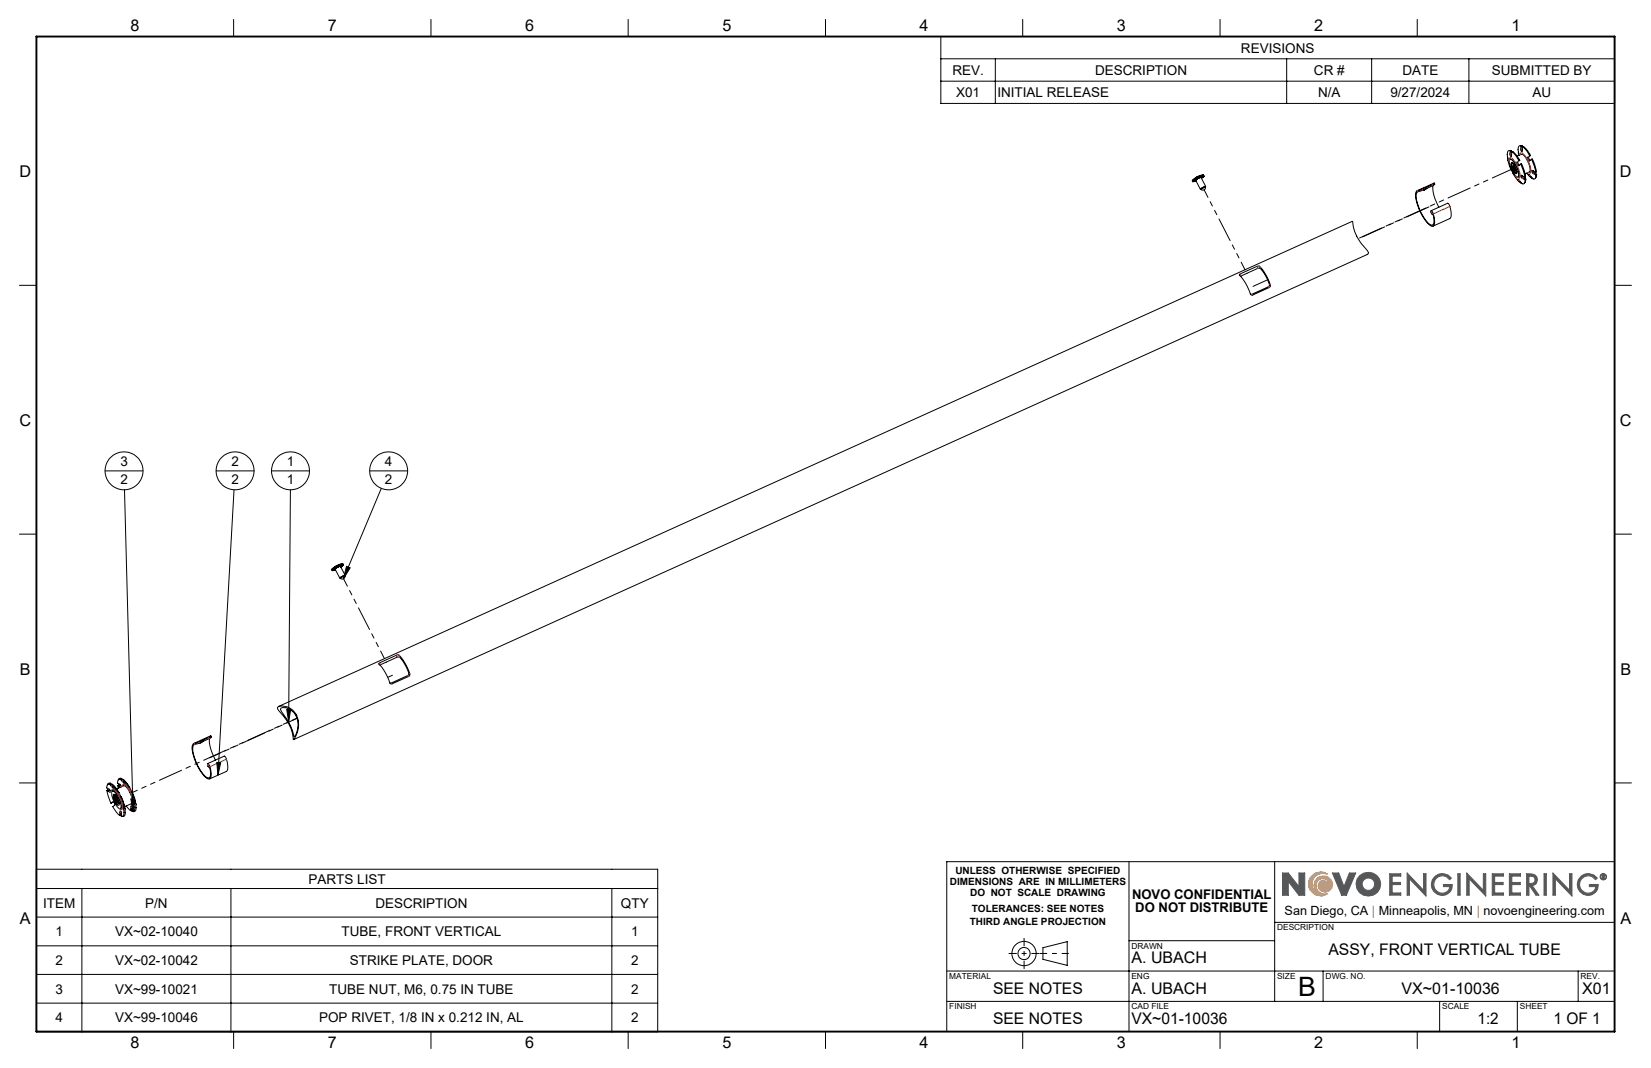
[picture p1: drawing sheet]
<svg xmlns="http://www.w3.org/2000/svg" width="432mm" height="279mm" viewBox="0 0 432 279" stroke-linecap="round" stroke-linejoin="round" font-family="sans-serif">
<g fill="none" stroke="#000" stroke-width=".26">
<path d="M61.1 5.1v4.5M112.7 5.1v4.5M164.3 5.1v4.5M215.9 5.1v4.5M267.5 5.1v4.5M319.1 5.1v4.5M370.7 5.1v4.5M394.9 39.4h.4M395.1 39.4h.2M395.3 39.4v1.2M395.4 39.6l.9 .9 1 1.5M395.4 39.6l-.2 1.4-.3-.6 .1-1a.72 .72 0 0 0-.8 1l.1 .7"/>
<path d="M395.4 39.6a4.9 4.9 0 0 1 2.1 2.3M397.1 39.8l.1 .9-.1-.5M397.7 38.1l.4 .1M397.8 38.1a.72 .72 0 0 0-.8 1.1l.3 1.4M397.8 38.1l-.1 1 .3 .6 .1-.1 .1-1.3M397.8 38.1l.3 .1M398.1 38.2v1.1M398.2 38.3l.9 1 1 1.4M398.2 38.3a4.1 4.1 0 0 1 2.1 2.4M312.1 47.4v.1M312.1 47.5h.2M312.2 47.4h.2"/>
<path d="M312.2 47.4h.1M312.3 47.3h.5M312.3 47.3h.1M312.4 47.3h.4l-.5 .1M312.5 47.3h.1M312.5 47.2v.1M312.6 47.1l-.3 .2M312.6 47.2h.1M312.6 47.1l-.2 .2M312.7 47.4l-.6 .1M312.7 47.1l-.2 .2 .3-.1h-.3M312.8 47l-.2 .2"/>
<path d="M312.8 47.3l-.7 .1M312.8 46.9l-.5 .4M313.2 46.6l-1.3 .9 .9-.2M313.2 46.6l-1.1 .8M313.9 46.4h.3l-.1 .1M314 46.4l.3-.1-.1 .2M314.2 46.5l.1-.1-.7 .1-1 .7M314.2 46.4l-.1 .1M314.3 46.3v.1M314.3 46.4h-.4M314.3 46.4h.1M314.3 46.5l.4-.3a3.4 3.4 0 0 0-2.6 1.2v.1"/>
<path d="M314.3 46.2l.1 .2 .1-.2-.4 .1M314.3 46.3l-.1 .2M314.4 46.3l-1.1 .4-.8 .6M314.4 46.3h.1M314.4 46.2l.1 .1-.3 .3M314.4 46.2l-.2 .3M314.5 46.2h.1M314.5 46.4l.1-.2a3.8 3.8 0 0 0-2.4 1.2M314.5 46.2l-.7 .2M314.6 46.2l-.4 .4M314.6 46.2h.1M314.6 46.2l-1.4 .4-1 .8"/>
<path d="M314.6 45.8a4.1 4.1 0 0 0-2.7 1.4M314.6 46.3l.1-.2a5 5 0 0 0-2.6 1.4M314.7 46.1l-.5 .5 .7-.6-1.7 .6M314.7 46.1h.1M314.7 46.1l-1.5 .5M314.9 46l-.1-.2a5.5 5.5 0 0 0-3 1.5l.1 .3M315.2 48.9l.1-.1-.5 .1-.9 .6h.2M315.3 49a.7 .7 0 0 1-.4 .7 .7 .7 0 0 1-.8-.1M315.3 49l-.1-.1a1.02 1.02 0 0 0-1.1 .5v.2M315.3 49l-1.2 .6M315.3 48.8l-1.2-2.4-.8 .3-.6 .4 1.2 2.4M353.7 57.9a12 12 0 0 0 3.9 7.6l.3 .6-.1 .3-281 127.1"/>
<path d="M353.7 57.9l-280.9 126.9M370.6 49.9l4.5-2-3.4 1.7a1.38 1.38 0 0 0-1.5 1.7 13.1 13.1 0 0 0 3.9 7.8l.7 .1a3 3 0 0 0 .1-3.2l-.6-.9 .2 .9M372.4 49.6l.1 .1M372.5 49.7l-.4 .1M372.5 49.6l.1 .1M372.6 49.7h-.1M373.2 49.3l-.6 .4M374.3 55.1l4.4-1.9a4.1 4.1 0 0 1 .7 3.8l-4.6 2.2M374.9 48.4a8.1 8.1 0 0 0 1.4 5.8M375.1 47.9l.1 .3-.1 .2-3.4 1.5a1.3 1.3 0 0 0-1.3 1.7 12 12 0 0 0 3.5 7.1l.7 .2a2.66 2.66 0 0 0 .1-3.1l-.3-.4v.5l.4 .3M394.3 41.5a8.6 8.6 0 0 0 1.3 3.5l.9 1.6 .9 1M394.3 41.1l.2 .9z"/>
<path d="M394.8 41.8l.2-.1a4.6 4.6 0 0 1 2.2 3.5l-.1 1.1a2.38 2.38 0 0 1-1.8-1.9l-.4-1.3zM394.9 41.7l.2-.1a4.6 4.6 0 0 1 2.2 3.5v.9l-.3 .3M395.3 43l.5 1.7M395.4 42.7a4 4 0 0 0 1 2.7M395.7 42.7l-.2-.1a1.8 1.8 0 0 0 .3 2.1M395.8 44.7l-.6-1.4 .2-.8a3.5 3.5 0 0 1 1.3 2.9h-.3M395.8 44.7l.6 .7M395.8 42.9v.5M395.8 43.4l.2 1.2 .4 .8M395.8 43.4l.3 .8M395.9 43.1h.1M396 43.1l.7 1.8"/>
<path d="M396.1 44.2l-.2-1.3 .7 2M396.1 44.2l.5 .8M396.8 40.9l1.1-.5a3.2 3.2 0 0 1 1.8 2.2l.4 1.3 .1 .8-.2 .2-1.1 .6M397.2 43.3v.1M397.3 42l-.5 .4a.67 .67 0 0 0 .4 1M397.5 41.9l-.5 .5 .4 .8M397.5 41.9l-.2 .1M397.7 42.9l1.2 3.5M397.7 42.9h.2l.7 1.7 .4 1.2-.1 .6M397.7 42.9l-.5 .4M398.1 46l-.2-.1a.45 .45 0 0 0-.1 .4 .45 .45 0 0 0 .3 .4l.8 .4M398.1 46l.3 .5 .7 .3"/>
<path d="M398.1 46l.8 .4M398.9 47.1a.72 .72 0 0 1-.8 1l-1-1.2v.3l.6 .7 .1-.1M399.1 46.8l-.4 1.1M399.1 46.8l-.2 .3M399.3 45.3l1 1.1M400.1 40.7l-.5 .4a.75 .75 0 0 0 .4 1M400.3 40.7l-.5 .5 .4 .7M400.3 40.7h-.2M400.5 41.7l.8 1.8 .4 1.6M400.5 41.7l.3-.1 .7 1.7 .3 1.6-.1 .2M400.5 41.7l-.5 .4M400.9 44.7l.2 .4 .8 .5"/>
<path d="M401.7 45.1l-.9-.5a.48 .48 0 0 0 .2 .8l.7 .4M401.7 45.8a.7 .7 0 0 1 0 .7 .7 .7 0 0 1-.7 .3l-1.1-1.2 .6 1 .1-.1M401.9 45.6l-.4 1M401.9 45.6l-.2 .2M5.1 74.6h4.4M324.2 71.8l5-2.2a10.1 10.1 0 0 1 3 5.3l-.2 .3-4.4 2-.5-.2a14.6 14.6 0 0 0-3-5.1zM324.4 72.2l4.9-2.1a8.4 8.4 0 0 1 2.7 4.5l-.3 .4-4.6 2M422.3 74.6h4.4M5.1 139.7h4.4M422.3 139.7h4.4M87 149.2h.1M87.2 149.1h.1"/>
<path d="M87.2 149h.5l-.5 .1M87.3 149v.1M87.4 149h.1M87.4 149.1l-.2 .1M87.4 148.9l.2 .1M87.5 149h.2M87.5 148.9h.1M87.5 148.8l-.2 .3M87.5 148.8v.3h-.2M87.5 148.9h.2M87.6 148.9h.1M87.6 149.1l-.5 .1"/>
<path d="M87.6 148.8l-.1 .2h.2M87.7 148.9l-.2 .1M87.7 149h-.4M87.7 148.8l-.1 .1M87.7 149.1l-.8 .2a5 5 0 0 1 2.9-1.6l-.7 .6 .6-.4-.2-.1a4.8 4.8 0 0 0-2.5 1.4M87.7 149l-.7 .2M87.7 149l-.6 .2M87.7 148.7l-.2 .2M87.8 148.6l-.5 .4M88.1 148.4l-1.1 .8M88.2 148.4l-1 .7M88.2 148.4l-.8 .6"/>
<path d="M88.2 148.4l-.6 .5 1.3 2.3M88.2 148.4l.8-.3 1.3 2.4M89.1 148.2l.1-.1-1 .3-.7 .6M89.1 148.1v.1M89.2 148v.2M89.2 148.1h-.4h.3v.1M89.2 148.1h.1M89.2 148.3l.4-.5h-.1a4.6 4.6 0 0 0-2.4 1.4M89.3 148v.1l.1-.1h-.4M89.3 148.1l-.2 .1 .2-.1h-.4M89.3 148h.1M89.3 148l-1.1 .4"/>
<path d="M89.4 147.9l.1 .1-.4 .3M89.4 148l-.3 .3M89.4 148.1l.1-.1a3.8 3.8 0 0 0-2.3 1.2M89.4 148l-.6 .1M89.4 148h.1M89.5 147.9l-.4 .4M89.5 147.9h.1M89.5 147.9l-1.3 .5M89.6 147.5a4.3 4.3 0 0 0-2.8 1.4M89.6 147.8l-.5 .5M89.7 147.8l-1.6 .6M89.7 147.8h.1"/>
<path d="M89.8 147.7l-.1-.2a5.5 5.5 0 0 0-3 1.5l.2 .3M90.2 150.6v-.1l-.8 .3-.5 .4h.1M90.2 150.7a.7 .7 0 0 1-.4 .7 .7 .7 0 0 1-.7-.1M90.2 150.7l-.3-.1a.82 .82 0 0 0-.9 .6l.1 .1M90.2 150.7l-1.1 .6M99.1 173.5l5-2.2a10.1 10.1 0 0 1 3.1 5.3l-.3 .4-4.3 1.9-.6-.1a14.6 14.6 0 0 0-2.9-5.2zM99.3 174l4.8-2.1a3.3 3.3 0 0 1 2 2.3l.8 1.9-.1 .6-4.8 2.1M50.7 194.5l4.4-2-.2 .3-2.9 1.3a1.76 1.76 0 0 0-1.8 1.3 12.7 12.7 0 0 0 4 8.3l.6 .1a3 3 0 0 0 .1-3.2l-.6-.8 .2 .8M52.5 194.2v.1M52.5 194.3l-.4 .1M52.6 194.2v.1M52.6 194.3h-.1"/>
<path d="M53.2 193.9l-.6 .4M54.3 199.8l4.4-2a3.6 3.6 0 0 1 .5 4l-4.4 2M54.9 193a7.6 7.6 0 0 0 1.2 5.3l.2 .6M55.2 192.5l.1 .3-.2 .2-3.3 1.6a1.27 1.27 0 0 0-1.4 1.7 12.3 12.3 0 0 0 3.5 7l.7 .2a2.6 2.6 0 0 0 .2-3l-.4-.4 .1 .5 .3 .2M72.6 185.1a3.8 3.8 0 0 1 5 2 6.4 6.4 0 0 1-.8 6.4 11.7 11.7 0 0 0-4-7.7zM73.4 185.3a3.6 3.6 0 0 1 4.5 3.1 5.5 5.5 0 0 1-.9 4.3 16.3 16.3 0 0 0-3.4-6.5l-.3-.6zM5.1 204.8h4.4M28 206.8l.3 1.6 .7 1.7M28 206.8l.1-.2 .8 .4M28.6 205.1a.74 .74 0 0 0-.7 1l.6 .3a.48 .48 0 0 1 .3 .9l-.8-.5M28.6 205.1l1 1.1-.5-.8M28.9 204.9h-.4l-.4 .4"/>
<path d="M28.9 204.9l.2 .3M28.9 204.9l-.3 .2M29.1 205.4l.1-.3 .8 .6 1.2 1.8M29.1 205.4l.9 .9 .9 1.4M29.2 207l.2-.1a4.9 4.9 0 0 1 2.1 4.6 2.23 2.23 0 0 1-1.7-1.9l-.5-1.2zM29.4 206.9l.2-.1a4.8 4.8 0 0 1 2.2 4.1l-.1 .6-.2 .1M29.4 209.8l-.4 .3M29.5 205.3l1.8 2.3M29.5 209.8a.69 .69 0 0 1 .4 .9l-.4 .3 .9 1.4 .9 .9M29.5 209.8l-.5 .3M29.7 208.2l.4 1.5M29.9 207.9a3.7 3.7 0 0 0 .8 2.6"/>
<path d="M30.1 207.9h-.2l-.2 .4 .4 1.4M30.1 209.7l-.5-1.4 .1-.5a2.85 2.85 0 0 1 1.4 2.8l-.4-.1M30.1 209.7l.6 .8M30.2 208.5v.7l.5 1.3M30.2 208.5l.3 .8M30.3 208.1l-.1 .4M30.4 208.2l.8 1.9M30.5 209.3l-.2-1.1 .4 1.2 .5 .9M30.5 209.3l.7 1M30.5 206.4l1.8-.8a3.8 3.8 0 0 1 2.1 2.9l.2 1-.1 .6-1.9 .9M30.8 205.5l.1 .7M30.8 205.5l.7 .5"/>
<path d="M30.8 205.5l.2-.2 .7 .4M30.9 207.7l.5 .9M31.2 207.5l.1 .1M31.2 207.5l-.3 .2M31.3 207.6l.4 .9M31.5 203.9a.71 .71 0 0 0-.8 1l.8 .4 .2 .5M31.5 203.9l1 1-.6-.8M31.6 208.4l.8 1.8 .3 1.6M31.6 208.4l1.1 3.4M31.6 208.4l-.3 .2 1.1 3.3 .3-.1M31.6 212.4v1l-.3-.1M31.7 203.6l-.5 .1-.3 .3"/>
<path d="M31.7 203.6l.3 .3M31.7 203.6l-.2 .3M31.9 204.1l.2-.3 .2 .2 1.7 2.2M31.9 204.1l.9 .9 .9 1.4M32.2 211.1l.3 1.4M32.3 204l.8 .8 .9 1.4M32.5 212.5a.71 .71 0 0 1-.8 1l.1-.7-.3-.7-.2 1.2M32.5 212.5h.3M32.7 211.9l.1 .6M32.8 212.5a.77 .77 0 0 1-.2 .9 .77 .77 0 0 1-.8 .2M33 210.9l1.1 1.2M33.7 206.4l.5 .9"/>
<path d="M34 206.2l-.3 .2M34.1 206.3l.4 .9M34.4 207.2l1.2 3.4M34.4 207.2l-.3 .1 1.1 3.3h.4M34.4 207.2l.2 .1M34.5 211.1l-.1 1h-.3M34.6 207.2l.6 1.8 .4 1.6M35 209.8l.3 1.5M35.3 211.3a.71 .71 0 0 1-.8 1l.1-.8a.36 .36 0 0 0 0-.4 .36 .36 0 0 0-.4-.1l-.1 1.1M35.3 211.3h.3M35.5 210.6l.1 .7M35.6 211.3a.79 .79 0 0 1-1 1"/>
<path d="M422.3 204.8h4.4M295.3 225.4v44.5M333.4 225.4v36.6M422.3 225.4h-174.7v44.5M247.6 254h174.7M272.8 247.9l6.3-1.6v6.3l-6.3-1.6zM295.3 246.1h38.1M333.4 241.3h88.9M346 254v8M412.7 254v8M61.1 269.9v4.4M112.7 269.9v4.4"/>
<path d="M164.3 269.9v4.4M215.9 269.9v4.4M247.6 262h174.7M267.5 269.9v4.4M319.1 269.9v4.4M370.7 269.9v4.4M376.5 262v7.9M396.8 262v7.9"/>
<circle cx="267.8" cy="249.5" r="1.59"/>
<circle cx="267.8" cy="249.5" r="3.2"/>
</g>
<path d="M326.1 71.6v-.1M327.7 74.9l3.9-1.7M101.1 173.3l-.1-.1M102.6 176.7l-1.2 .5" fill="none" stroke="#000" stroke-width=".26" stroke-dasharray="6.3 1.3 1.3 1.3 1.3 1.3"/>
<path d="M325.6 70.6l-10.7-20.9M100.5 172.3l-10.7-20.9" fill="none" stroke="#000" stroke-width=".26" stroke-dasharray="6.3 1.3 1.3 1.3 1.3 1.3" stroke-dashoffset="4.1"/>
<path d="M355.3 62.5l19.5-8.9" fill="none" stroke="#000" stroke-width=".26" stroke-dasharray="6.3 1.3 1.3 1.3 1.3 1.3" stroke-dashoffset="-1.2"/>
<path d="M355.2 62.4l41.2-18.6" fill="none" stroke="#000" stroke-width=".26" stroke-dasharray="6.3 1.3 1.3 1.3 1.3 1.3" stroke-dashoffset="-.4"/>
<path d="M77.7 187.9l-22.8 10.4" fill="none" stroke="#000" stroke-width=".26" stroke-dasharray="6.3 1.3 1.3 1.3 1.3 1.3" stroke-dashoffset="3.3"/>
<path d="M77.7 187.9l-43.1 19.4" fill="none" stroke="#000" stroke-width=".26" stroke-dasharray="6.3 1.3 1.3 1.3 1.3 1.3" stroke-dashoffset="5"/>
<g fill="none" stroke="#f00" stroke-width=".26" stroke-dasharray="6.3 1.3 1.3 1.3 1.3 1.3">
<path d="M398 38.9l-.3 .1M370.8 50.1l-.1-.3M372 49.5l.1 .3M374.3 55.5l.1 .2M374.4 55.5l-.2-.1M374.4 55.5h.1M374.7 48.6l-.1-.3M374.9 56l4.3-2M374.9 56l-.2-.1M394.5 41.8h-.1M394.8 42.5l.1-1.2a1.01 1.01 0 0 1 1.1 .7l.7 1.1M395.2 40.2l-.3 .1"/>
<path d="M396.7 43.1l.8 2a1.34 1.34 0 0 1-.2 1.5l-.5-.2-.5-.5M397.1 42.2l-.3 .2M397.3 40.5h-.1M397.4 47.1l-.2 .1M397.5 40.5l.2-.5a1.01 1.01 0 0 1 1.1 .7l.7 1.2M398.5 46.5l-.3 .1M399.5 41.9l.8 1.9a1.34 1.34 0 0 1-.2 1.5l-.5-.2M399.9 41l-.3 .1M400.2 45.8l-.2 .1M401.3 45.2l-.3 .2M324.4 71.6l.2 .6M327.4 77l.2 .2"/>
<path d="M328.9 70.2l-.1-.5M329.4 69.6l.2 .6M332 75.2l-.3-.2M332 74.4l.3 .1M99.3 173.4l.2 .5M102.3 178.7l.3 .2M103.8 171.9l-.1-.5M104.3 171.4l.2 .5M106.9 176.9l-.3-.2M106.9 176.1l.3 .2M50.9 194.8l-.1-.3M52 194.1l.1 .3"/>
<path d="M54.7 193.2l-.1-.3M28.6 207.1l.3-.1M29.1 205.6h.2M29.5 209.8v-.1M30.8 211.1l.4 .5 .6 .2a2.76 2.76 0 0 0-.3-2.8l-.3-.6M31 207.7l.3-.1M31.2 208.4l-.7-1.2a1.01 1.01 0 0 0-1.2-.7l-.1 1.2M31.4 212.5l.3-.1M31.4 205.9l.3-.2M32 204.4l.1-.1M32.4 212l.3-.2M33.8 206.4l.3-.1"/>
<path d="M34 207.1l-.7-1.2a1.01 1.01 0 0 0-1.2-.6l-.1 .4M34.1 210.4l.5 .1a2.76 2.76 0 0 0-.3-2.7l-.3-.7M34.2 211.3l.3-.2M35.2 210.7l.3-.1M54.3 200.2l.1 .1M54.4 200.2l-.1-.2M54.4 200.2l.2-.1M54.9 200.6l4.4-2M54.9 200.6l-.1-.1"/>
</g>
<path d="M342.7 229.6a3.1 3.1 0 0 1 4.5-.9 2.82 2.82 0 0 0-3.9 1.7 2.82 2.82 0 0 0 2.3 3.6 2.45 2.45 0 0 1-1.1-4.2 2.45 2.45 0 0 1 4 1.5 1.88 1.88 0 0 1-1.9 2.1 1.88 1.88 0 0 1-1.8-2.2l.6-.7a1.82 1.82 0 0 1 2.4 1.5 1.89 1.89 0 0 0-2.6-2 1.89 1.89 0 0 0-.3 3.3l.7 .4 .8 .2 .8-.1a3.2 3.2 0 0 1-4-.2 3.2 3.2 0 0 1-.5-4z" fill="none" stroke="#f78d2a" stroke-width=".26"/>
<g fill="none" stroke="#555759" stroke-width=".26">
<path d="M335.4 228.4h1.5l2.8 3.6v-3.6h1.5v5.8h-1.5l-2.7-3.6-.1 3.6h-1.5zM339.7 232h.1M348.5 228.4h1.6l1.4 3.6 1.4-3.6h1.7l-2.5 5.8h-1.2zM363.5 228.6h2.9v.6h-2.3v1.7h2.2v.5h-2.2v2.2h2.3v.6h-2.9zM368 228.4l4.3 4.5v-4.3h.7v5.8l-4.4-4.5v4.3h-.6zM375.4 229.2a2.89 2.89 0 0 1 4.2 .5l-.5 .5a2.26 2.26 0 0 0-3.2-.7 2.26 2.26 0 0 0-.5 3.2 2.26 2.26 0 0 0 3.3 .4l.5-1.1h-1.7v-.6h2.3a2.79 2.79 0 0 1-3.4 2.8 2.79 2.79 0 0 1-1.8-4zM381.3 228.6h.6v5.6h-.6zM383.6 228.4l4.3 4.5v-4.3h.7v5.8l-4.4-4.5v4.3h-.6zM390.3 228.6h2.9v.6h-2.3v1.7h2.2v.5h-2.2v2.2h2.3v.6h-2.9zM394.8 228.6h2.9v.6h-2.3v1.7h2.2v.5h-2.2v2.2h2.3v.6h-2.9zM399.3 228.6a2.74 2.74 0 0 1 2.6 .8l.2 .8-.3 .9-.4 .4-.7 .2 1.8 2.5h-.8l-1.7-2.5h-.1v2.5h-.6zM399.9 229.2l1.1 .1a1.02 1.02 0 0 1 0 1.7l-1.1 .2z"/>
<path d="M403.8 228.6h.6v5.6h-.6zM406.2 228.4l4.3 4.5v-4.3h.6v5.8l-4.3-4.5v4.3h-.6zM413.6 229.2a2.89 2.89 0 0 1 4.2 .5l-.5 .5a2.27 2.27 0 0 0-3.2-.7 2.27 2.27 0 0 0-.5 3.2 2.27 2.27 0 0 0 3.2 .4l.5-1.1h-1.6v-.6h2.3a2.79 2.79 0 0 1-4 2.5 2.79 2.79 0 0 1-.4-4.7zM419 228.9l.6 .1 .1 .3-.2 .1 .2 .4h-.2l-.2-.4-.1 .4h-.2zM419.2 229l.3 .2-.3 .1z"/>
<circle cx="357.9" cy="231.3" r="1.64"/>
<circle cx="357.9" cy="231.3" r="3.2"/>
<circle cx="419.3" cy="229.4" r=".85"/>
<circle cx="419.3" cy="229.4" r=".71"/>
</g>
<path d="M279.5 249.4h-7.5" fill="none" stroke="#000" stroke-width=".26" stroke-dasharray="15.2 1.3 1.3 1.3" stroke-dashoffset="13.4" stroke-linecap="butt"/>
<path d="M263.8 249.4h8.1M267.8 245.4v8.1" fill="none" stroke="#000" stroke-width=".26" stroke-dasharray="15.2 1.3 1.3 1.3" stroke-dashoffset="13.1" stroke-linecap="butt"/>
<path d="M9.5 9.6h412.8v260.3h-412.8z" fill="none" stroke="#000" stroke-width=".5"/>
<path d="M343 229.1a3.2 3.2 0 0 1 4.2-.4 2.82 2.82 0 0 0-3.9 1.7 2.82 2.82 0 0 0 2.3 3.6 2.43 2.43 0 0 1-1.9-2.8 2.43 2.43 0 0 1 2.7-2 2.43 2.43 0 0 1 2.1 2.7 1.82 1.82 0 0 1-2.5 1.5 1.82 1.82 0 0 1-.9-2.7 1.73 1.73 0 0 1 2.7 1.3 1.9 1.9 0 0 0-2.6-2 1.9 1.9 0 0 0-.3 3.3l.8 .5h1.5a3.2 3.2 0 0 1-4.2-.4 3.2 3.2 0 0 1 0-4.3z" fill-rule="evenodd" fill="#f78d2a"/>
<path d="M335.4 228.4v5.8h1.5v-3.6l2.8 3.6h1.5v-5.8h-1.5v3.6l-2.8-3.6zM348.5 228.4l2.4 5.8h1.2l2.5-5.8h-1.7l-1.4 3.6-1.4-3.6zM355.6 229.1a3.1 3.1 0 0 0 .1 4.5 3.1 3.1 0 0 0 4.6-.3 3.1 3.1 0 0 0-.6-4.6 3.3 3.3 0 0 0-4.1 .4zM356.2 231.3a1.65 1.65 0 0 1 3.3 0 1.65 1.65 0 0 1-3.3 0zM363.5 228.6v5.6h2.9v-.6h-2.3v-2.2h2.2v-.5h-2.2v-1.7h2.3v-.6zM368 228.4v5.8h.6v-4.3l4.4 4.5v-5.8h-.7v4.3zM375.2 229.3a2.8 2.8 0 0 0 .6 4.7 2.8 2.8 0 0 0 4-2.5v-.1h-2.3v.6h1.7a2.14 2.14 0 0 1-2.7 1.6 2.14 2.14 0 0 1-1.5-2.7 2.25 2.25 0 0 1 1.8-1.8 2.25 2.25 0 0 1 2.3 1.1l.5-.5a2.92 2.92 0 0 0-4.4-.4zM381.3 228.6v5.6h.6v-5.6zM383.6 228.4v5.8h.6v-4.3l4.4 4.5v-5.8h-.7v4.3zM390.3 228.6v5.6h2.9v-.6h-2.3v-2.2h2.2v-.5h-2.2v-1.7h2.3v-.6zM394.8 228.6v5.6h2.9v-.6h-2.3v-2.2h2.2v-.5h-2.2v-1.7h2.3v-.6zM399.3 228.6v5.6h.6v-2.5h.1l1.7 2.5h.8l-1.8-2.5a1.58 1.58 0 0 0 1.4-1.9 1.58 1.58 0 0 0-2.1-1.2zM399.9 229.2h.7a1.01 1.01 0 0 1 .8 1.3 1.01 1.01 0 0 1-1.3 .7h-.2zM403.8 228.6v5.6h.6v-5.6zM406.2 228.4v5.8h.6v-4.3l4.3 4.5v-5.8h-.6v4.3zM413.3 229.4a2.79 2.79 0 0 0 .9 4.6 2.79 2.79 0 0 0 3.8-2.6h-2.3v.6h1.6a2.16 2.16 0 0 1-2.8 1.5 2.16 2.16 0 0 1-1.2-3.1 2.24 2.24 0 0 1 4-.2l.5-.5a2.89 2.89 0 0 0-4.5-.3zM419 228.9v.9h.2v-.4l.5 .4-.2-.4 .2-.4zM419.2 229l.3 .2-.3 .1zM418.5 229.4a.85 .85 0 0 0 1.7 0 .85 .85 0 0 0-1.7 0zM418.6 229.4a.71 .71 0 0 1 1.4 0 .71 .71 0 0 1-1.4 0z" fill-rule="evenodd" fill="#555759"/>
<g fill="none" stroke="#000" stroke-width=".26">
<path d="M246.1 9.6h176.2v17.5h-176.2zM246.1 15.4h176.2M260.3 15.4v11.7M336.5 15.4v11.7M358.7 15.4v11.7M384.2 15.4v11.7M246.1 21.2h176.2M27.5 123.2h9.9M32.6 128.1l2.2 84.2M56.5 123.2h10M61.2 128.1l-4.2 74.7M71 123.2h9.9"/>
<path d="M76 128.1l-.5 60.8M96.7 123.2h9.9M99.7 127.7l-9.9 23.7M90.6 148.2l1 .4-1.8 2.8zM56.7 199.5h1l-.7 3.3zM75 185.6h1l-.5 3.3zM34.2 209h1l-.4 3.3zM9.5 227.4h162.5v42.5h-162.5zM9.5 232.4h162.5M9.5 239.9h162.5M21.4 232.4v37.5M60.4 232.4v37.5"/>
<path d="M160 232.4v37.5M9.5 247.4h162.5M9.5 254.9h162.5M9.5 262.4h162.5"/>
<circle cx="32.4" cy="123.2" r="5"/>
<circle cx="61.5" cy="123.2" r="5"/>
<circle cx="76" cy="123.2" r="5"/>
<circle cx="101.7" cy="123.2" r="5"/>
</g>
<path d="M90.6 148.2l1 .4-1.8 2.8zM75 185.6h1l-.5 3.3zM56.7 199.5h1l-.7 3.3zM34.2 209h1l-.4 3.3z" fill="#000"/>
<text font-size="7" x="339.5" y="260.5">B</text>
<g font-size="4.2">
<text x="34.1" y="8.1">8</text>
<text x="85.7" y="8.1">7</text>
<text x="137.3" y="8.1">6</text>
<text x="188.9" y="8.1">5</text>
<text x="240.5" y="8.1">4</text>
<text x="292.1" y="8.1">3</text>
<text x="343.7" y="8.1">2</text>
<text x="395.3" y="8.1">1</text>
<text x="5.1" y="46.4">D</text>
<text x="423.7" y="46.4">D</text>
<text x="5.1" y="111.4">C</text>
<text x="423.7" y="111.4">C</text>
<text x="5.2" y="176.5">B</text>
<text x="423.8" y="176.5">B</text>
<text x="5.2" y="241.6">A</text>
<text x="423.8" y="241.6">A</text>
<text x="347.4" y="249.9">ASSY, FRONT VERTICAL TUBE</text>
<text x="295.9" y="252">A. UBACH</text>
<text x="259.7" y="260">SEE NOTES</text>
<text x="295.9" y="260">A. UBACH</text>
<text x="366.5" y="260">VX~01-10036</text>
<text x="413.8" y="260">X01</text>
<text x="259.7" y="267.9">SEE NOTES</text>
<text x="295.9" y="267.9">VX~01-10036</text>
<text x="386.5" y="267.9">1:2</text>
<text x="406.3" y="267.9">1 OF 1</text>
<text x="34.1" y="274.2">8</text>
<text x="85.7" y="274.2">7</text>
<text x="137.3" y="274.2">6</text>
<text x="188.9" y="274.2">5</text>
<text x="240.5" y="274.2">4</text>
<text x="292.1" y="274.2">3</text>
<text x="343.7" y="274.2">2</text>
<text x="395.3" y="274.2">1</text>
</g>
<g font-size="3.5">
<text x="324.6" y="13.8">REVISIONS</text>
<text x="249.1" y="19.6">REV.</text>
<text x="286.4" y="19.6">DESCRIPTION</text>
<text x="343.6" y="19.6">CR #</text>
<text x="366.8" y="19.6">DATE</text>
<text x="390.2" y="19.6">SUBMITTED BY</text>
<text x="250.1" y="25.4">X01</text>
<text x="260.8" y="25.4">INITIAL RELEASE</text>
<text x="344.7" y="25.4">N/A</text>
<text x="363.6" y="25.4">9/27/2024</text>
<text x="400.8" y="25.4">AU</text>
<text x="31.5" y="121.9">3</text>
<text x="60.5" y="121.9">2</text>
<text x="75" y="121.9">1</text>
<text x="100.7" y="121.9">4</text>
<text x="31.5" y="126.7">2</text>
<text x="60.5" y="126.7">2</text>
<text x="75" y="126.7">1</text>
<text x="100.7" y="126.7">2</text>
<text x="80.7" y="231.2">PARTS LIST</text>
<text x="11.3" y="237.5">ITEM</text>
<text x="38" y="237.5">P/N</text>
<text x="98.2" y="237.5">DESCRIPTION</text>
<text x="162.4" y="237.5">QTY</text>
<text x="296.1" y="235.2">NOVO CONFIDENTIAL</text>
<text x="296.9" y="238.7">DO NOT DISTRIBUTE</text>
<text x="14.5" y="245">1</text>
<text x="30.1" y="245">VX~02-10040</text>
<text x="89.4" y="245">TUBE, FRONT VERTICAL</text>
<text x="165" y="245">1</text>
<text x="14.5" y="252.5">2</text>
<text x="30.1" y="252.5">VX~02-10042</text>
<text x="91.5" y="252.5">STRIKE PLATE, DOOR</text>
<text x="165" y="252.5">2</text>
<text x="14.5" y="260">3</text>
<text x="30.1" y="260">VX~99-10021</text>
<text x="86.1" y="260">TUBE NUT, M6, 0.75 IN TUBE</text>
<text x="165" y="260">2</text>
<text x="14.5" y="267.5">4</text>
<text x="30.1" y="267.5">VX~99-10046</text>
<text x="83.5" y="267.5">POP RIVET, 1/8 IN x 0.212 IN, AL</text>
<text x="165" y="267.5">2</text>
</g>
<text font-size="3.3" x="336" y="239.4">San Diego, CA | Minneapolis, MN | novoengineering.com</text>
<g font-size="2.6">
<text x="248.4" y="231.5">DIMENSIONS ARE IN MILLIMETERS</text>
<text x="249.9" y="228.6">UNLESS OTHERWISE SPECIFIED</text>
<text x="253.7" y="234.4">DO NOT SCALE DRAWING</text>
<text x="254.2" y="238.5">TOLERANCES: SEE NOTES</text>
<text x="253.7" y="242.1">THIRD ANGLE PROJECTION</text>
</g>
<g font-size="2.2">
<text x="334" y="243.4">DESCRIPTION</text>
<text x="295.9" y="248.2">DRAWN</text>
<text x="248.3" y="256.1">MATERIAL</text>
<text x="295.9" y="256.1">ENG</text>
<text x="334" y="256.1">SIZE</text>
<text x="346.7" y="256.1">DWG. NO.</text>
<text x="413.4" y="256.1">REV.</text>
<text x="248.3" y="264">FINISH</text>
<text x="295.9" y="264">CAD FILE</text>
<text x="377.2" y="264">SCALE</text>
<text x="397.5" y="264">SHEET</text>
</g>
</svg>
